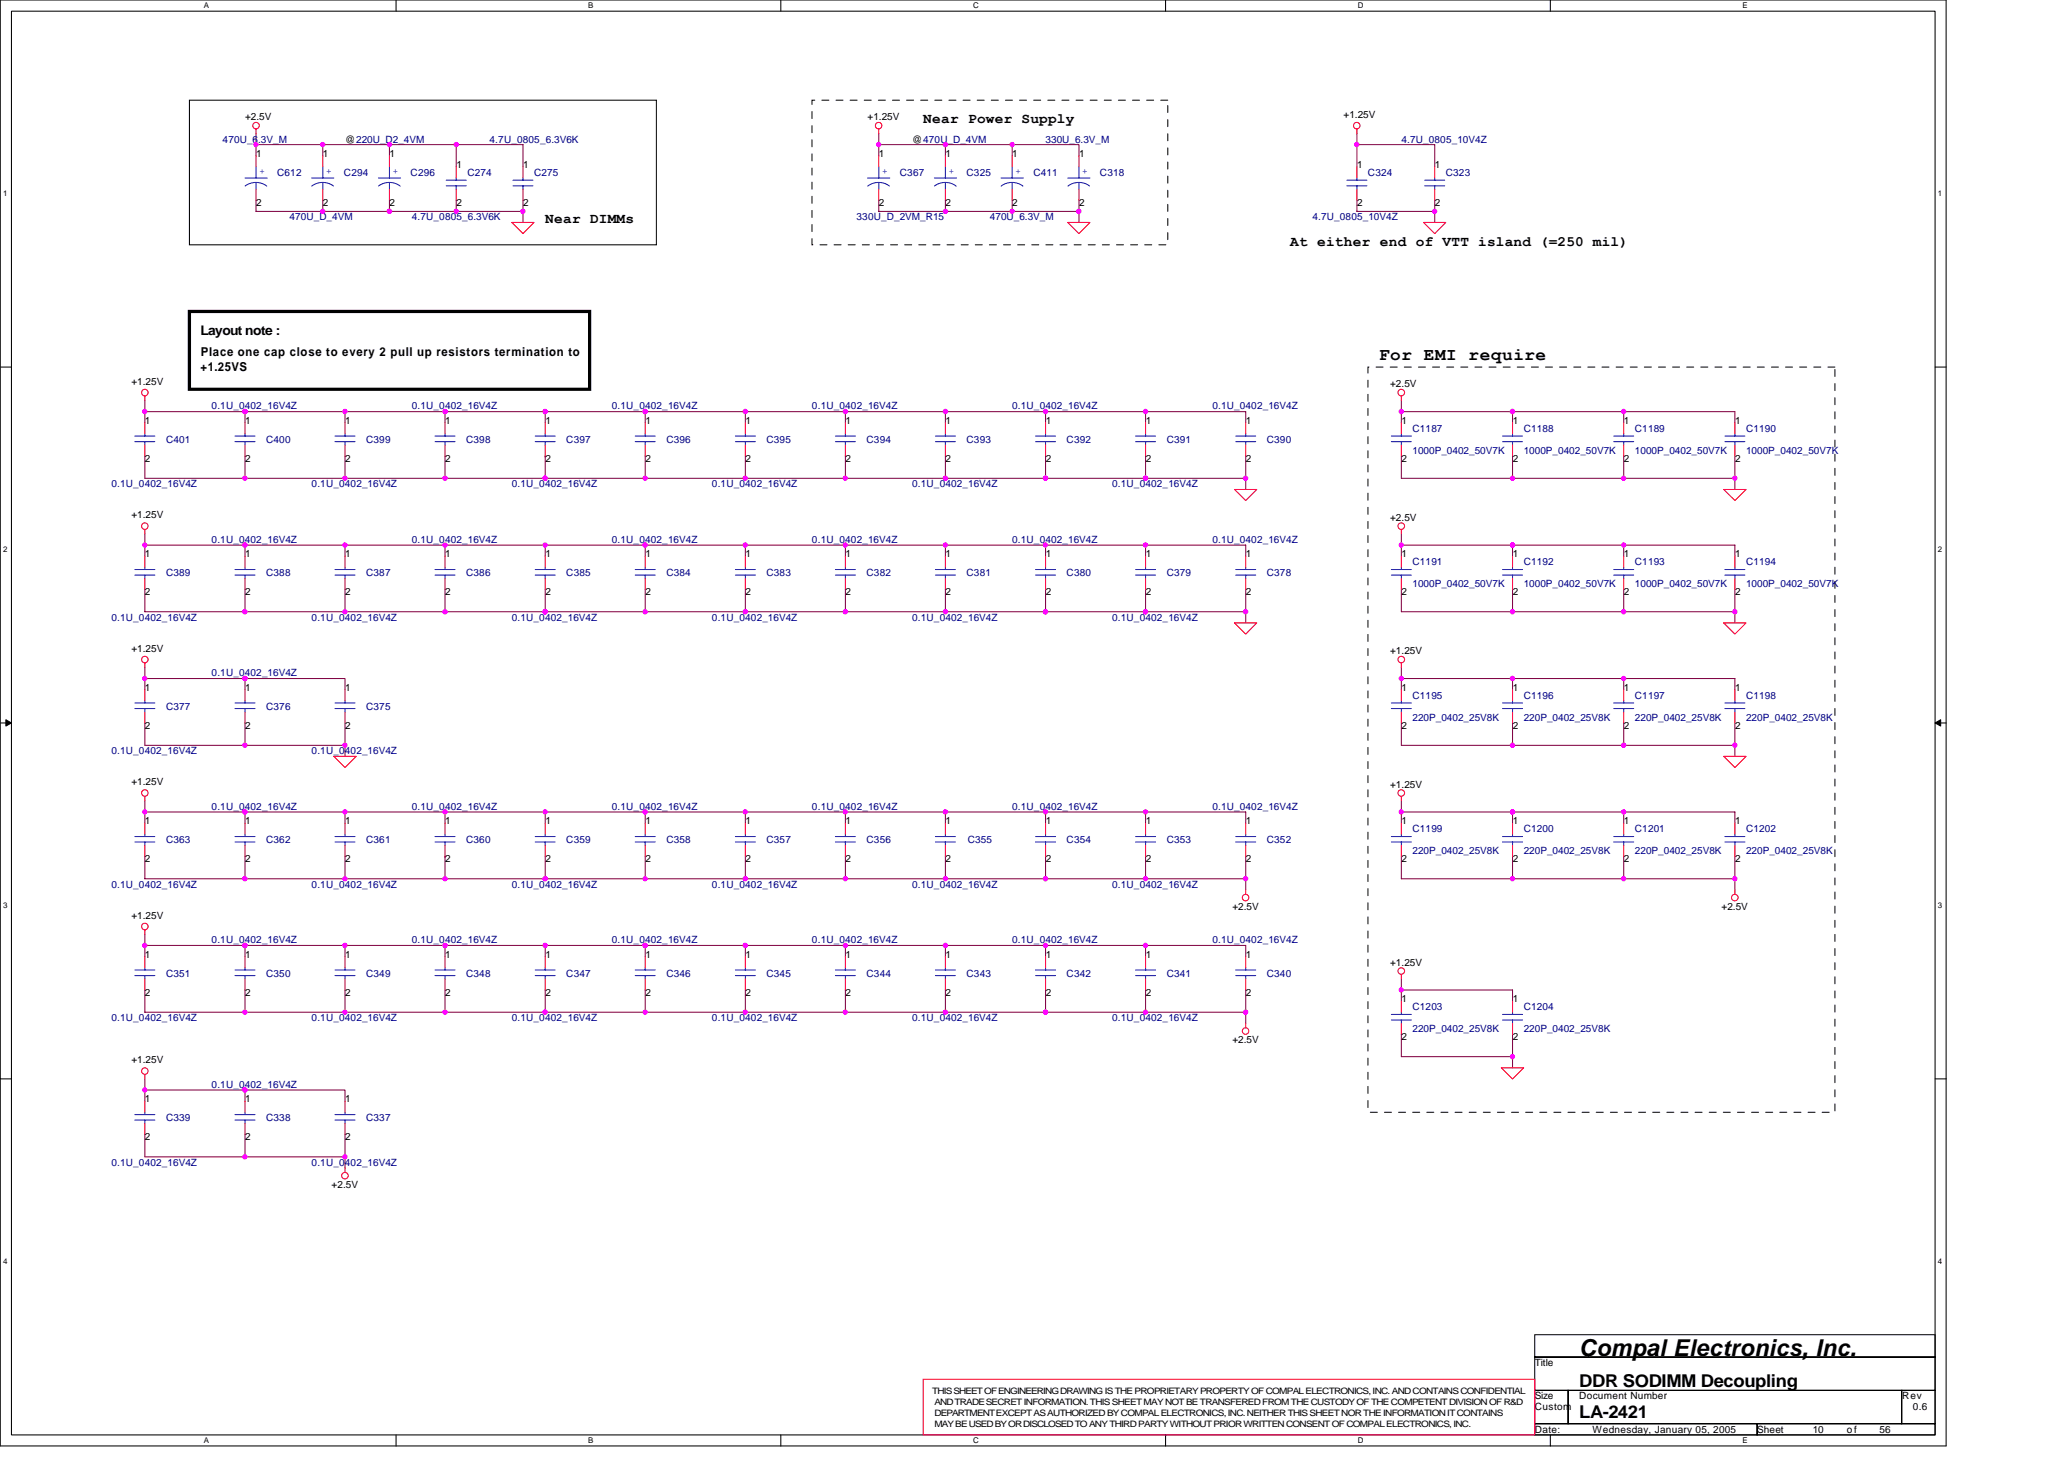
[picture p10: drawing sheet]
<svg xmlns="http://www.w3.org/2000/svg" width="297mm" height="210mm" viewBox="0 0 297 210" stroke-linecap="round" stroke-linejoin="round" font-family="sans-serif">
<path d="M0 0h280.1v208h-280.1zM1.6 1.6h276.9v204.8h-276.9z" fill="none" stroke="#000" stroke-width=".15"/>
<g fill="#fff">
<path d="M29.3 .2h.8v1.2h-.8z"/>
<path d="M29.3 206.6h.8v1.3h-.8z"/>
</g>
<path d="M57 0v1.6M57 206.4v1.6" fill="none" stroke="#000" stroke-width=".15"/>
<g fill="#fff">
<path d="M84.7 .2h.7v1.2h-.7z"/>
<path d="M84.7 206.6h.7v1.3h-.7z"/>
</g>
<path d="M112.4 0v1.6M112.4 206.4v1.6" fill="none" stroke="#000" stroke-width=".15"/>
<g fill="#fff">
<path d="M140 .2h.8v1.2h-.8z"/>
<path d="M140 206.6h.8v1.3h-.8z"/>
</g>
<path d="M167.7 0v1.6M167.7 206.4v1.6" fill="none" stroke="#000" stroke-width=".15"/>
<g fill="#fff">
<path d="M195.4 .2h.8v1.2h-.8z"/>
<path d="M195.4 206.6h.8v1.3h-.8z"/>
</g>
<path d="M223.1 0v1.6M223.1 206.4v1.6" fill="none" stroke="#000" stroke-width=".15"/>
<g fill="#fff">
<path d="M250.8 .2h.7v1.2h-.7z"/>
<path d="M250.8 206.6h.7v1.3h-.7z"/>
<path d="M.4 27.2h.7v1.3h-.7z"/>
<path d="M278.9 27.2h.6v1.3h-.6z"/>
<path d="M.4 78.4h.7v1.3h-.7z"/>
<path d="M278.9 78.4h.6v1.3h-.6z"/>
</g>
<path d="M0 52.8h1.6M278.5 52.8h1.6" fill="none" stroke="#000" stroke-width=".15"/>
<g fill="#fff">
<path d="M.4 129.6h.7v1.3h-.7z"/>
<path d="M278.9 129.6h.6v1.3h-.6z"/>
</g>
<path d="M0 104h1.6M278.5 104h1.6" fill="none" stroke="#000" stroke-width=".15"/>
<path d="M.8 103.5l.8 .5-.8 .5zM278.5 104l.8-.5v1z" fill="#000" stroke="#000" stroke-width=".14"/>
<g fill="#fff">
<path d="M.4 180.8h.7v1.3h-.7z"/>
<path d="M278.9 180.8h.6v1.3h-.6z"/>
</g>
<path d="M27.3 14.4h67.2v20.8h-67.2zM0 155.2h1.6M278.5 155.2h1.6M220.9 192h57.6v3.2h-57.6zM220.9 195.2h57.6v4.8h-57.6zM220.9 200h4.8v4.8h-4.8zM220.9 204.8h32v1.6h-32zM225.7 200h48v4.8h-48zM252.9 204.8h25.6v1.6h-25.6zM273.7 200h4.8v4.8h-4.8z" fill="none" stroke="#000" stroke-width=".15"/>
<g fill="none" stroke="#800040" stroke-width=".15">
<path d="M36.8 19.2v1.6h9.7M126.5 19.2v3.2M195.3 19.2v4.8M36.8 28.8v1.6h38.5M36.8 20.8v1.6M46.5 20.8h28.8v3.2M46.5 20.8v1.6M46.5 28.8v1.6M56 20.8v1.6M56 28.8v1.6M65.7 20.8v3.2M65.7 28.8v1.6"/>
<path d="M75.3 28.8v3.2M126.5 20.8h19.2M126.5 28.8v1.6h28.8M136.1 20.8v1.6M136.1 28.8v1.6M145.7 20.8h9.6v1.6M145.7 20.8v1.6M145.7 28.8v1.6M155.3 28.8v3.2M195.3 28.8v1.6h11.2M195.3 20.8h11.2v3.2M206.5 28.8v3.2"/>
<path d="M20.8 59.2h115.3M20.8 57.6v3.2M35.3 59.2v1.6M49.7 59.2v1.6M64 59.2v1.6M78.5 59.2v1.6M92.9 59.2v1.6M107.3 59.2v1.6M121.7 59.2v1.6M136.1 59.2h14.4v1.6M136.1 59.2v1.6M150.5 59.2h28.8v1.6"/>
<path d="M164.9 59.2v1.6M201.7 59.2h48v1.6M201.7 57.6v3.2M217.7 59.2v1.6M233.7 59.2v1.6M20.8 65.6v3.2h158.5M20.8 76.8v3.2M20.8 78.4h158.5v1.6M35.3 65.6v3.2M35.3 78.4v1.6M49.7 65.6v3.2M49.7 78.4v1.6"/>
<path d="M64 65.6v3.2M64 78.4v1.6M78.5 65.6h.1M78.5 65.6v3.2M78.5 78.4v1.6M92.9 65.6v3.2M92.9 78.4v1.6M107.3 65.6v3.2M107.3 78.4v1.6M121.7 65.6v3.2M121.7 78.4v1.6M136.1 65.6v3.2"/>
<path d="M136.1 78.4v1.6M150.5 65.6v3.2M150.5 78.4v1.6M164.9 65.6v3.2M164.9 78.4v1.6M179.3 65.6v4.8M201.7 78.4h48v1.6M201.7 65.6v3.2h48M201.7 76.8v3.2M217.7 65.6v3.2M217.7 78.4v1.6M233.7 68.8h.1"/>
<path d="M233.7 65.6v3.2M233.7 78.4v1.6M249.7 65.6v4.8M20.8 84.8v3.2h43.2M20.8 96v3.2M20.8 97.6h14.5M35.3 97.6h14.4v1.6M35.3 84.8v3.2M35.3 97.6v1.6M49.7 84.8v3.2M64 84.8v3.2h14.5M78.5 84.8v3.2"/>
<path d="M78.5 88h100.8M92.9 84.8v3.2M107.3 84.8v3.2M121.7 84.8v3.2M136.1 84.8v3.2M150.5 84.8v3.2M164.9 84.8v3.2M179.3 84.8v4.8M201.7 97.6h48v1.6M201.7 84.8v3.2h48M201.7 96v3.2M217.7 84.8v3.2"/>
<path d="M217.7 97.6v1.6M233.7 84.8v3.2M233.7 97.6v1.6M249.7 84.8v4.8M20.8 104v3.2h28.9M20.8 115.2v3.2M20.8 116.8h158.5v1.6M35.3 104v3.2M35.3 116.8v1.6M49.7 104v4.8M49.7 116.8v1.6M64 116.8v1.6"/>
<path d="M78.5 116.8v1.6M92.9 116.8v1.6M107.3 116.8v1.6M121.7 116.8v1.6M136.1 116.8v1.6M150.5 116.8v1.6M164.9 116.8v1.6M201.7 116.8h48v1.6M201.7 104v3.2h48M201.7 115.2v3.2M217.7 104v3.2M217.7 116.8v1.6"/>
<path d="M233.7 104v3.2M233.7 116.8v1.6M249.7 104v4.8M20.8 123.2v3.2h158.5M20.8 134.4v3.2M20.8 136h72.1M35.3 123.2v3.2M35.3 136v1.6M49.7 123.2v3.2M49.7 136v1.6M64 123.2h.1M64 123.2v3.2"/>
<path d="M64 136v1.6M78.5 123.2v3.2M78.5 136v1.6M92.9 136h14.4v1.6M92.9 123.2v3.2M92.9 136v1.6M107.3 123.2v3.2M107.3 136h28.8M121.7 123.2v3.2M121.7 136v1.6M136.1 136h14.4v1.6M136.1 123.2v3.2"/>
<path d="M136.1 136v1.6M150.5 123.2v3.2M150.5 136h28.8v1.6M164.9 123.2v3.2M164.9 136v1.6M179.3 123.2v4.8M201.7 123.2v3.2h48M217.7 123.2v3.2M233.7 123.2v3.2M249.7 123.2v4.8M20.8 142.4v3.2h144.1M20.8 155.2v3.2"/>
<path d="M20.8 156.8h14.5M35.3 156.8h14.4v1.6M35.3 142.4v3.2M35.3 156.8v1.6M49.7 142.4v3.2M64 142.4v3.2M78.5 142.4v3.2M92.9 142.4v3.2M107.3 142.4v3.2M121.7 142.4v3.2M136.1 142.4v3.2M150.5 142.4v3.2"/>
<path d="M164.9 142.4v3.2h14.4M179.3 142.4v4.8M201.7 140.8v3.2M201.7 148.8v3.2h16M201.7 142.4h16v1.6M217.7 148.8v4.8M20.8 163.2v3.2h28.9M35.3 163.2v3.2M49.7 163.2v4.8"/>
</g>
<g fill="none" stroke="#f00" stroke-width=".15">
<path d="M36.8 18.6v.6M126.5 18.6v.6M195.3 18.6v.6M36.8 22.4v1.6M36.8 27.2v1.6M46.5 22.4v1.6M46.5 27.2v1.6M56 22.4v1.6M56 27.2v1.6M65.7 24v1.6M65.7 27.2v1.6M73.7 32h3.2l-1.6 1.6z"/>
<path d="M75.3 24v1.6M75.3 27.2v1.6M126.5 22.4v1.6M126.5 27.2v1.6M136.1 22.4v1.6M136.1 27.2v1.6M145.7 22.4v1.6M145.7 27.2v1.6M153.7 32h3.2l-1.6 1.6zM155.3 22.4v1.6M155.3 27.2v1.6M195.3 24v1.6"/>
<path d="M195.3 27.2v1.6M204.9 32h3.2l-1.6 1.6zM206.5 24v1.6M206.5 27.2v1.6M20.8 57v.6M201.7 57v.6M20.8 60.8v1.6M20.8 64v1.6M20.8 76.2v.6M35.3 60.8v1.6M35.3 64v1.6M49.7 60.8v1.6"/>
<path d="M49.7 64v1.6M64 60.8v1.6M64 64v1.6M78.5 60.8v1.6M78.5 64v1.6M92.9 60.8v1.6M92.9 64v1.6M107.3 60.8v1.6M107.3 64v1.6M121.7 60.8v1.6M121.7 64v1.6M136.1 60.8v1.6"/>
<path d="M136.1 64v1.6M150.5 60.8v1.6M150.5 64v1.6M164.9 60.8v1.6M164.9 64v1.6M177.7 70.4h3.2l-1.6 1.6zM179.3 60.8v1.6M179.3 64v1.6M201.7 60.8v1.6M201.7 64v1.6M201.7 76.2v.6M217.7 60.8v1.6"/>
<path d="M217.7 64v1.6M233.7 60.8v1.6M233.7 64v1.6M248.1 70.4h3.2l-1.6 1.6zM249.7 60.8v1.6M249.7 64v1.6M20.8 80v1.6M20.8 83.2v1.6M20.8 95.4v.6M20.8 99.2v1.6M35.3 80v1.6M35.3 83.2v1.6"/>
<path d="M35.3 99.2v1.6M49.7 80v1.6M49.7 83.2v1.6M49.7 99.2v1.6M64 80v1.6M64 83.2v1.6M78.5 80v1.6M78.5 83.2v1.6M92.9 80v1.6M92.9 83.2v1.6M107.3 80v1.6M107.3 83.2v1.6"/>
<path d="M121.7 80v1.6M121.7 83.2v1.6M136.1 80v1.6M136.1 83.2v1.6M150.5 80v1.6M150.5 83.2v1.6M164.9 80v1.6M164.9 83.2v1.6M177.7 89.6h3.2l-1.6 1.6zM179.3 80v1.6M179.3 83.2v1.6M201.7 80v1.6"/>
<path d="M201.7 83.2v1.6M201.7 95.4v.6M201.7 99.2v1.6M217.7 80v1.6M217.7 83.2v1.6M217.7 99.2v1.6M233.7 80v1.6M233.7 83.2v1.6M233.7 99.2v1.6M248.1 89.6h3.2l-1.6 1.6zM249.7 80v1.6M249.7 83.2v1.6"/>
<path d="M249.7 99.2v1.6M20.8 102.4v1.6M20.8 114.6v.6M20.8 118.4v1.6M35.3 102.4v1.6M35.3 118.4v1.6M48 108.8h3.3l-1.6 1.6zM49.7 102.4v1.6M49.7 118.4v1.6M64 118.4v1.6M78.5 118.4v1.6M92.9 118.4v1.6"/>
<path d="M107.3 118.4v1.6M121.7 118.4v1.6M136.1 118.4v1.6M150.5 118.4v1.6M164.9 118.4v1.6M179.3 118.4v1.6M201.7 102.4v1.6M201.7 114.6v.6M201.7 118.4v1.6M217.7 102.4v1.6M217.7 118.4v1.6M233.7 102.4v1.6"/>
<path d="M233.7 118.4v1.6M248.1 108.8h3.2l-1.6 1.6zM249.7 102.4v1.6M249.7 118.4v1.6M20.8 121.6v1.6M20.8 133.8v.6M20.8 137.6v1.6M35.3 121.6v1.6M35.3 137.6v1.6M49.7 121.6v1.6M49.7 137.6v1.6M64 121.6v1.6"/>
<path d="M64 137.6v1.6M78.5 121.6v1.6M78.5 137.6v1.6M92.9 121.6v1.6M92.9 137.6v1.6M107.3 121.6v1.6M107.3 137.6v1.6M121.7 121.6v1.6M121.7 137.6v1.6M136.1 121.6v1.6M136.1 137.6v1.6M150.5 121.6v1.6"/>
<path d="M150.5 137.6v1.6M164.9 121.6v1.6M164.9 137.6v1.6M179.3 121.6v1.6M179.3 128v.7M179.3 137.6v1.6M201.7 121.6v1.6M217.7 121.6v1.6M233.7 121.6v1.6M249.7 121.6v1.6M249.7 128v.7M20.8 140.8v1.6"/>
<path d="M20.8 154.6v.6M20.8 158.4v1.6M35.3 140.8v1.6M35.3 158.4v1.6M49.7 140.8v1.6M49.7 158.4v1.6M64 140.8v1.6M78.5 140.8v1.6M92.9 140.8v1.6M107.3 140.8v1.6M121.7 140.8v1.6M136.1 140.8v1.6"/>
<path d="M150.5 140.8v1.6M164.9 140.8v1.6M179.3 140.8v1.6M179.3 147.2v.7M201.7 140.2v.6M201.7 144v1.6M201.7 147.2v1.6M216.1 153.6h3.2l-1.6 1.6zM217.7 144v1.6M217.7 147.2v1.6M20.8 161.6v1.6M35.3 161.6v1.6"/>
<path d="M49.7 161.6v1.6M49.7 168v.7M132.9 198.4h88v8h-88z"/>
<circle cx="36.8" cy="18.1" r=".47"/>
<circle cx="126.4" cy="18.1" r=".47"/>
<circle cx="195.3" cy="18.1" r=".47"/>
<circle cx="20.8" cy="56.5" r=".47"/>
<circle cx="201.7" cy="56.5" r=".48"/>
<circle cx="20.8" cy="75.7" r=".47"/>
<circle cx="201.7" cy="75.7" r=".47"/>
<circle cx="20.8" cy="94.9" r=".47"/>
<circle cx="201.7" cy="94.9" r=".47"/>
<circle cx="20.8" cy="114.1" r=".47"/>
<circle cx="201.7" cy="114.1" r=".47"/>
<circle cx="20.8" cy="133.3" r=".47"/>
<circle cx="179.3" cy="129.1" r=".47"/>
<circle cx="201.7" cy="139.7" r=".47"/>
<circle cx="249.7" cy="129.1" r=".47"/>
<circle cx="20.8" cy="154.1" r=".47"/>
<circle cx="179.3" cy="148.3" r=".47"/>
<circle cx="49.6" cy="169.1" r=".47"/>
</g>
<path d="M27.3 44.8h57.6v11.2h-57.6z" fill="none" stroke="#000" stroke-width=".47"/>
<path d="M116.9 14.4h51.2v20.8h-51.2zM196.9 52.8h67.2v107.2h-67.2z" fill="none" stroke="#000" stroke-width=".14" stroke-dasharray="1 1 1 1 1 1 1 1"/>
<g fill="none" stroke="#00f" stroke-width=".15">
<path d="M35.3 25.6h3.2M35.3 26.8a2.59 2.59 0 0 1 3.1 0M36.8 24v1.6M36.8 26.2v1M44.8 25.6h3.2M46.5 24v1.6M46.5 26.2v1M48 26.8a2.59 2.59 0 0 0-3.1 0M54.5 25.6h3.2M54.5 26.8a2.59 2.59 0 0 1 3.1 0M56 24v1.6M56 26.2v1"/>
<path d="M64.2 26.7h2.9M64.2 25.9h2.9M65.7 25.6v.3M65.7 26.7v.5M73.8 26.7h2.9M73.8 25.9h2.9M75.3 25.6v.3M75.3 26.7v.5M124.9 25.6h3.2M126.5 24v1.6M126.5 26.2v1M128 26.8a2.59 2.59 0 0 0-3.1 0"/>
<path d="M134.5 25.6h3.2M134.5 26.8a2.59 2.59 0 0 1 3.1 0M136.1 24v1.6M136.1 26.2v1M144.1 25.6h3.2M144.1 26.8a2.58 2.58 0 0 1 3.1 0M145.7 24v1.6M145.7 26.2v1M153.7 25.6h3.2M155.3 24v1.6M155.3 26.2v1M156.8 26.8a2.59 2.59 0 0 0-3.1 0"/>
<path d="M193.8 26.7h2.9M193.8 25.9h2.9M195.3 25.6v.3M195.3 26.7v.5M205 26.7h2.9M205 25.9h2.9M206.5 25.6v.3M206.5 26.7v.5M19.4 63.5h2.9M19.4 62.7h2.9M20.8 62.4v.3M20.8 63.5v.5"/>
<path d="M33.8 63.5h2.9M33.8 62.7h2.9M35.3 62.4v.3M35.3 63.5v.5M48.2 63.5h2.9M48.2 62.7h2.9M49.7 62.4v.3M49.7 63.5v.5M62.6 63.5h2.9M62.6 62.7h2.9M64 62.4v.3M64 63.5v.5"/>
<path d="M77 63.5h2.9M77 62.7h2.9M78.5 62.4v.3M78.5 63.5v.5M91.4 63.5h2.9M91.4 62.7h2.9M92.9 62.4v.3M92.9 63.5v.5M105.8 63.5h2.9M105.8 62.7h2.9M107.3 62.4v.3M107.3 63.5v.5"/>
<path d="M120.2 63.5h2.9M120.2 62.7h2.9M121.7 62.4v.3M121.7 63.5v.5M134.6 63.5h2.9M134.6 62.7h2.9M136.1 62.4v.3M136.1 63.5v.5M149 63.5h2.9M149 62.7h2.9M150.5 62.4v.3M150.5 63.5v.5"/>
<path d="M163.4 63.5h2.9M163.4 62.7h2.9M164.9 62.4v.3M164.9 63.5v.5M177.8 63.5h2.9M177.8 62.7h2.9M179.3 62.4v.3M179.3 63.5v.5M200.2 63.5h2.9M200.2 62.7h2.9M201.7 62.4v.3M201.7 63.5v.5"/>
<path d="M216.2 63.5h2.9M216.2 62.7h2.9M217.7 62.4v.3M217.7 63.5v.5M232.2 63.5h2.9M232.2 62.7h2.9M233.7 62.4v.3M233.7 63.5v.5M248.2 63.5h2.9M248.2 62.7h2.9M249.7 62.4v.3M249.7 63.5v.5"/>
<path d="M19.4 82.7h2.9M19.4 81.9h2.9M20.8 81.6v.3M20.8 82.7v.5M33.8 82.7h2.9M33.8 81.9h2.9M35.3 81.6v.3M35.3 82.7v.5M48.2 82.7h2.9M48.2 81.9h2.9M49.7 81.6v.3M49.7 82.7v.5"/>
<path d="M62.6 82.7h2.9M62.6 81.9h2.9M64 81.6v.3M64 82.7v.5M77 82.7h2.9M77 81.9h2.9M78.5 81.6v.3M78.5 82.7v.5M91.4 82.7h2.9M91.4 81.9h2.9M92.9 81.6v.3M92.9 82.7v.5"/>
<path d="M105.8 82.7h2.9M105.8 81.9h2.9M107.3 81.6v.3M107.3 82.7v.5M120.2 82.7h2.9M120.2 81.9h2.9M121.7 81.6v.3M121.7 82.7v.5M134.6 82.7h2.9M134.6 81.9h2.9M136.1 81.6v.3M136.1 82.7v.5"/>
<path d="M149 82.7h2.9M149 81.9h2.9M150.5 81.6v.3M150.5 82.7v.5M163.4 82.7h2.9M163.4 81.9h2.9M164.9 81.6v.3M164.9 82.7v.5M177.8 82.7h2.9M177.8 81.9h2.9M179.3 81.6v.3M179.3 82.7v.5"/>
<path d="M200.2 82.7h2.9M200.2 81.9h2.9M201.7 81.6v.3M201.7 82.7v.5M216.2 82.7h2.9M216.2 81.9h2.9M217.7 81.6v.3M217.7 82.7v.5M232.2 82.7h2.9M232.2 81.9h2.9M233.7 81.6v.3M233.7 82.7v.5"/>
<path d="M248.2 82.7h2.9M248.2 81.9h2.9M249.7 81.6v.3M249.7 82.7v.5M19.4 101.9h2.9M19.4 101.1h2.9M20.8 100.8v.3M20.8 101.9v.5M33.8 101.9h2.9M33.8 101.1h2.9M35.3 100.8v.3M35.3 101.9v.5"/>
<path d="M48.2 101.9h2.9M48.2 101.1h2.9M49.7 100.8v.3M49.7 101.9v.5M200.2 101.9h2.9M200.2 101.1h2.9M201.7 100.8v.3M201.7 101.9v.5M216.2 101.9h2.9M216.2 101.1h2.9M217.7 100.8v.3M217.7 101.9v.5"/>
<path d="M232.2 101.9h2.9M232.2 101.1h2.9M233.7 100.8v.3M233.7 101.9v.5M248.2 101.9h2.9M248.2 101.1h2.9M249.7 100.8v.3M249.7 101.9v.5M19.4 121.1h2.9M19.4 120.4h2.9M19.4 139.6h2.9M20.8 120v.4"/>
<path d="M20.8 121.1v.5M20.8 139.2v.4M33.8 121.1h2.9M33.8 120.4h2.9M33.8 139.6h2.9M35.3 120v.4M35.3 121.1v.5M35.3 139.2v.4M48.2 121.1h2.9M48.2 120.4h2.9M48.2 139.6h2.9M49.7 120v.4"/>
<path d="M49.7 121.1v.5M49.7 139.2v.4M62.6 121.1h2.9M62.6 120.4h2.9M62.6 139.6h2.9M64 120v.4M64 121.1v.5M64 139.2v.4M77 121.1h2.9M77 120.4h2.9M77 139.6h2.9M78.5 120v.4"/>
<path d="M78.5 121.1v.5M78.5 139.2v.4M91.4 121.1h2.9M91.4 120.4h2.9M91.4 139.6h2.9M92.9 120v.4M92.9 121.1v.5M92.9 139.2v.4M105.8 121.1h2.9M105.8 120.4h2.9M105.8 139.6h2.9M107.3 120v.4"/>
<path d="M107.3 121.1v.5M107.3 139.2v.4M120.2 121.1h2.9M120.2 120.4h2.9M120.2 139.6h2.9M121.7 120v.4M121.7 121.1v.5M121.7 139.2v.4M134.6 121.1h2.9M134.6 120.4h2.9M134.6 139.6h2.9M136.1 120v.4"/>
<path d="M136.1 121.1v.5M136.1 139.2v.4M149 121.1h2.9M149 120.4h2.9M149 139.6h2.9M150.5 120v.4M150.5 121.1v.5M150.5 139.2v.4M163.4 121.1h2.9M163.4 120.4h2.9M163.4 139.6h2.9M164.9 120v.4"/>
<path d="M164.9 121.1v.5M164.9 139.2v.4M177.8 121.1h2.9M177.8 120.4h2.9M177.8 139.6h2.9M179.3 120v.4M179.3 121.1v.5M179.3 139.2v.4M200.2 121.1h2.9M200.2 120.4h2.9M201.7 120v.4M201.7 121.1v.5"/>
<path d="M216.2 121.1h2.9M216.2 120.4h2.9M217.7 120v.4M217.7 121.1v.5M232.2 121.1h2.9M232.2 120.4h2.9M233.7 120v.4M233.7 121.1v.5M248.2 121.1h2.9M248.2 120.4h2.9M249.7 120v.4M249.7 121.1v.5"/>
<path d="M19.4 140.4h2.9M20.8 140.4v.4M33.8 140.4h2.9M35.3 140.4v.4M48.2 140.4h2.9M49.7 140.4v.4M62.6 140.4h2.9M64 140.4v.4M77 140.4h2.9M78.5 140.4v.4M91.4 140.4h2.9M92.9 140.4v.4"/>
<path d="M105.8 140.4h2.9M107.3 140.4v.4M120.2 140.4h2.9M121.7 140.4v.4M134.6 140.4h2.9M136.1 140.4v.4M149 140.4h2.9M150.5 140.4v.4M163.4 140.4h2.9M164.9 140.4v.4M177.8 140.4h2.9M179.3 140.4v.4"/>
<path d="M200.2 146.7h2.9M200.2 145.9h2.9M201.7 145.6v.3M201.7 146.7v.5M216.2 146.7h2.9M216.2 145.9h2.9M217.7 145.6v.3M217.7 146.7v.5M19.4 161.1h2.9M19.4 160.4h2.9M20.8 160v.4M20.8 161.1v.5"/>
<path d="M33.8 161.1h2.9M33.8 160.4h2.9M35.3 160v.4M35.3 161.1v.5M48.2 161.1h2.9M48.2 160.4h2.9M49.7 160v.4M49.7 161.1v.5"/>
</g>
<g fill="#f0f" stroke="#f0f" stroke-width=".15">
<circle cx="35.2" cy="59.2" r=".32"/>
<circle cx="150.5" cy="59.2" r=".32"/>
<circle cx="136.1" cy="59.2" r=".32"/>
<circle cx="92.8" cy="59.2" r=".32"/>
<circle cx="107.3" cy="78.4" r=".31"/>
<circle cx="150.5" cy="126.4" r=".31"/>
<circle cx="136.1" cy="126.4" r=".31"/>
<circle cx="92.8" cy="116.8" r=".31"/>
<circle cx="78.4" cy="116.8" r=".31"/>
<circle cx="35.2" cy="116.8" r=".31"/>
<circle cx="20.8" cy="116.8" r=".31"/>
<circle cx="136.1" cy="116.8" r=".31"/>
<circle cx="64.1" cy="116.8" r=".31"/>
<circle cx="107.3" cy="116.8" r=".31"/>
<circle cx="92.8" cy="145.6" r=".31"/>
<circle cx="92.8" cy="136" r=".32"/>
<circle cx="78.4" cy="136" r=".32"/>
<circle cx="35.2" cy="136" r=".32"/>
<circle cx="107.2" cy="136" r=".32"/>
<circle cx="64" cy="136" r=".32"/>
<circle cx="136.1" cy="136" r=".32"/>
<circle cx="150.5" cy="145.6" r=".31"/>
<circle cx="136.1" cy="145.6" r=".31"/>
<circle cx="20.8" cy="136" r=".32"/>
<circle cx="35.2" cy="156.8" r=".31"/>
<circle cx="20.8" cy="156.8" r=".31"/>
<circle cx="35.2" cy="126.4" r=".31"/>
<circle cx="121.6" cy="145.6" r=".31"/>
<circle cx="150.5" cy="68.8" r=".31"/>
<circle cx="136.1" cy="68.8" r=".31"/>
<circle cx="78.4" cy="126.4" r=".31"/>
<circle cx="20.8" cy="59.2" r=".32"/>
<circle cx="78.4" cy="59.2" r=".32"/>
<circle cx="64.1" cy="126.4" r=".31"/>
<circle cx="35.2" cy="97.6" r=".31"/>
<circle cx="92.8" cy="78.4" r=".31"/>
<circle cx="78.4" cy="145.6" r=".31"/>
<circle cx="107.2" cy="59.2" r=".32"/>
<circle cx="35.2" cy="78.4" r=".31"/>
<circle cx="20.8" cy="97.6" r=".31"/>
<circle cx="121.6" cy="126.4" r=".31"/>
<circle cx="35.2" cy="145.6" r=".31"/>
<circle cx="64.1" cy="145.6" r=".31"/>
<circle cx="49.6" cy="126.4" r=".31"/>
<circle cx="92.8" cy="126.4" r=".31"/>
<circle cx="20.8" cy="78.4" r=".31"/>
<circle cx="64" cy="59.2" r=".32"/>
<circle cx="107.3" cy="145.6" r=".31"/>
<circle cx="49.6" cy="166.4" r=".31"/>
<circle cx="35.2" cy="166.4" r=".31"/>
<circle cx="107.3" cy="126.4" r=".31"/>
<circle cx="49.6" cy="145.6" r=".31"/>
<circle cx="78.4" cy="78.4" r=".31"/>
<circle cx="150.5" cy="78.4" r=".31"/>
<circle cx="136.1" cy="78.4" r=".31"/>
<circle cx="64.1" cy="78.4" r=".31"/>
<circle cx="92.8" cy="68.8" r=".31"/>
<circle cx="107.2" cy="88" r=".32"/>
<circle cx="49.6" cy="68.8" r=".31"/>
<circle cx="49.6" cy="136" r=".32"/>
<circle cx="121.6" cy="116.8" r=".31"/>
<circle cx="49.6" cy="59.2" r=".32"/>
<circle cx="49.6" cy="78.4" r=".31"/>
<circle cx="121.6" cy="59.2" r=".32"/>
<circle cx="49.6" cy="116.8" r=".31"/>
<circle cx="121.6" cy="136" r=".32"/>
<circle cx="121.6" cy="78.4" r=".31"/>
<circle cx="164.8" cy="59.2" r=".32"/>
<circle cx="164.9" cy="78.4" r=".31"/>
<circle cx="179.3" cy="88" r=".32"/>
<circle cx="164.8" cy="88" r=".32"/>
<circle cx="78.4" cy="68.8" r=".31"/>
<circle cx="64.1" cy="68.8" r=".31"/>
<circle cx="35.2" cy="107.2" r=".32"/>
<circle cx="35.2" cy="68.8" r=".31"/>
<circle cx="107.3" cy="68.8" r=".31"/>
<circle cx="49.6" cy="107.2" r=".32"/>
<circle cx="92.8" cy="88" r=".32"/>
<circle cx="78.4" cy="88" r=".32"/>
<circle cx="179.3" cy="68.8" r=".31"/>
<circle cx="164.9" cy="68.8" r=".31"/>
<circle cx="35.2" cy="88" r=".32"/>
<circle cx="49.6" cy="88" r=".32"/>
<circle cx="64" cy="88" r=".32"/>
<circle cx="121.6" cy="68.8" r=".31"/>
<circle cx="121.6" cy="88" r=".32"/>
<circle cx="150.5" cy="88" r=".32"/>
<circle cx="136.1" cy="88" r=".32"/>
<circle cx="150.5" cy="116.8" r=".31"/>
<circle cx="179.3" cy="126.4" r=".31"/>
<circle cx="164.9" cy="126.4" r=".31"/>
<circle cx="164.9" cy="116.8" r=".31"/>
<circle cx="150.5" cy="136" r=".32"/>
<circle cx="179.3" cy="145.6" r=".31"/>
<circle cx="164.9" cy="145.6" r=".31"/>
<circle cx="164.8" cy="136" r=".32"/>
<circle cx="206.5" cy="30.4" r=".31"/>
<circle cx="195.3" cy="20.8" r=".31"/>
<circle cx="46.4" cy="20.8" r=".31"/>
<circle cx="56" cy="20.8" r=".31"/>
<circle cx="65.6" cy="30.4" r=".31"/>
<circle cx="75.2" cy="30.4" r=".31"/>
<circle cx="56" cy="30.4" r=".31"/>
<circle cx="46.4" cy="30.4" r=".31"/>
<circle cx="65.6" cy="20.8" r=".31"/>
<circle cx="36.8" cy="20.8" r=".31"/>
<circle cx="155.3" cy="30.4" r=".31"/>
<circle cx="145.7" cy="30.4" r=".31"/>
<circle cx="145.7" cy="20.8" r=".31"/>
<circle cx="136.1" cy="20.8" r=".31"/>
<circle cx="126.5" cy="20.8" r=".31"/>
<circle cx="136.1" cy="30.4" r=".31"/>
<circle cx="217.7" cy="59.2" r=".32"/>
<circle cx="201.7" cy="59.2" r=".32"/>
<circle cx="249.7" cy="68.8" r=".31"/>
<circle cx="233.7" cy="68.8" r=".31"/>
<circle cx="233.7" cy="59.2" r=".32"/>
<circle cx="217.7" cy="68.8" r=".31"/>
<circle cx="217.7" cy="78.4" r=".31"/>
<circle cx="201.7" cy="78.4" r=".31"/>
<circle cx="249.7" cy="88" r=".32"/>
<circle cx="233.7" cy="88" r=".32"/>
<circle cx="217.7" cy="88" r=".32"/>
<circle cx="233.7" cy="78.4" r=".31"/>
<circle cx="217.7" cy="97.6" r=".31"/>
<circle cx="201.7" cy="97.6" r=".31"/>
<circle cx="249.7" cy="107.2" r=".32"/>
<circle cx="233.7" cy="107.2" r=".32"/>
<circle cx="233.7" cy="97.6" r=".31"/>
<circle cx="217.7" cy="107.2" r=".32"/>
<circle cx="217.7" cy="116.8" r=".31"/>
<circle cx="201.7" cy="116.8" r=".31"/>
<circle cx="249.7" cy="126.4" r=".31"/>
<circle cx="233.7" cy="126.4" r=".31"/>
<circle cx="217.7" cy="126.4" r=".31"/>
<circle cx="233.7" cy="116.8" r=".31"/>
<circle cx="201.7" cy="142.4" r=".31"/>
<circle cx="217.7" cy="152" r=".32"/>
</g>
<text font-size="3.3" x="227.3" y="195.1">Compal Electronics, Inc.</text>
<g font-size="2.5">
<text x="198.5" y="51.8">For EMI require</text>
<text x="227.3" y="199.5">DDR SODIMM Decoupling</text>
<text x="227.3" y="204">LA-2421</text>
</g>
<g font-size="2.1">
<text x="132.9" y="17.7">Near Power Supply</text>
<text x="78.5" y="32.2">Near DIMMs</text>
<text x="185.7" y="35.3">At either end of VTT island (=250 mil)</text>
</g>
<text font-size="1.9" x="28.8" y="48.2">Layout note :</text>
<g font-size="1.8">
<text x="28.9" y="53.3">+1.25VS</text>
<text x="28.9" y="51.2">Place one cap close to every 2 pull up resistors termination to</text>
</g>
<g font-size="1.4">
<text x="35.3" y="17.3">+2.5V</text>
<text x="124.9" y="17.3">+1.25V</text>
<text x="193.4" y="17">+1.25V</text>
<text x="36.9" y="22.6">1</text>
<text x="46.5" y="22.6">1</text>
<text x="49.7" y="20.5">@220U_D2_4VM</text>
<text x="56.1" y="22.6">1</text>
<text x="126.5" y="22.6">1</text>
<text x="131.3" y="20.5">@470U_D_4VM</text>
<text x="136.1" y="22.6">1</text>
<text x="145.7" y="22.6">1</text>
<text x="155.3" y="22.6">1</text>
<text x="36.9" y="29.6">2</text>
<text x="46.5" y="29.6">2</text>
<text x="56.1" y="29.6">2</text>
<text x="65.7" y="24.2">1</text>
<text x="65.7" y="29.6">2</text>
<text x="75.3" y="24.2">1</text>
<text x="75.3" y="29.6">2</text>
<text x="126.5" y="29.6">2</text>
<text x="136.1" y="29.6">2</text>
<text x="145.7" y="29.6">2</text>
<text x="155.3" y="29.6">2</text>
<text x="195.3" y="24.2">1</text>
<text x="195.3" y="29.6">2</text>
<text x="206.5" y="24.2">1</text>
<text x="206.5" y="29.6">2</text>
<text x="18.9" y="55.4">+1.25V</text>
<text x="200.1" y="55.7">+2.5V</text>
<text x="20.9" y="61">1</text>
<text x="35.3" y="61">1</text>
<text x="49.7" y="61">1</text>
<text x="64.1" y="61">1</text>
<text x="78.5" y="61">1</text>
<text x="92.9" y="61">1</text>
<text x="107.3" y="61">1</text>
<text x="121.7" y="61">1</text>
<text x="136.1" y="61">1</text>
<text x="150.5" y="61">1</text>
<text x="164.9" y="61">1</text>
<text x="179.3" y="61">1</text>
<text x="201.7" y="61">1</text>
<text x="217.7" y="61">1</text>
<text x="233.7" y="61">1</text>
<text x="249.7" y="61">1</text>
<text x="20.9" y="66.4">2</text>
<text x="35.3" y="66.4">2</text>
<text x="49.7" y="66.4">2</text>
<text x="64.1" y="66.4">2</text>
<text x="78.5" y="66.4">2</text>
<text x="92.9" y="66.4">2</text>
<text x="107.3" y="66.4">2</text>
<text x="121.7" y="66.4">2</text>
<text x="136.1" y="66.4">2</text>
<text x="150.5" y="66.4">2</text>
<text x="164.9" y="66.4">2</text>
<text x="179.3" y="66.4">2</text>
<text x="201.7" y="66.4">2</text>
<text x="217.7" y="66.4">2</text>
<text x="233.7" y="66.4">2</text>
<text x="249.7" y="66.4">2</text>
<text x="18.9" y="74.6">+1.25V</text>
<text x="200.1" y="74.9">+2.5V</text>
<text x="20.9" y="80.2">1</text>
<text x="35.3" y="80.2">1</text>
<text x="49.7" y="80.2">1</text>
<text x="64.1" y="80.2">1</text>
<text x="78.5" y="80.2">1</text>
<text x="92.9" y="80.2">1</text>
<text x="107.3" y="80.2">1</text>
<text x="121.7" y="80.2">1</text>
<text x="136.1" y="80.2">1</text>
<text x="150.5" y="80.2">1</text>
<text x="164.9" y="80.2">1</text>
<text x="179.3" y="80.2">1</text>
<text x="201.7" y="80.2">1</text>
<text x="217.7" y="80.2">1</text>
<text x="233.7" y="80.2">1</text>
<text x="249.7" y="80.2">1</text>
<text x="20.9" y="85.6">2</text>
<text x="35.3" y="85.6">2</text>
<text x="49.7" y="85.6">2</text>
<text x="64.1" y="85.6">2</text>
<text x="78.5" y="85.6">2</text>
<text x="92.9" y="85.6">2</text>
<text x="107.3" y="85.6">2</text>
<text x="121.7" y="85.6">2</text>
<text x="136.1" y="85.6">2</text>
<text x="150.5" y="85.6">2</text>
<text x="164.9" y="85.6">2</text>
<text x="179.3" y="85.6">2</text>
<text x="201.7" y="85.6">2</text>
<text x="217.7" y="85.6">2</text>
<text x="233.7" y="85.6">2</text>
<text x="249.7" y="85.6">2</text>
<text x="18.9" y="93.8">+1.25V</text>
<text x="200.1" y="94.1">+1.25V</text>
<text x="20.9" y="99.4">1</text>
<text x="35.3" y="99.4">1</text>
<text x="49.7" y="99.4">1</text>
<text x="201.7" y="99.4">1</text>
<text x="217.7" y="99.4">1</text>
<text x="233.7" y="99.4">1</text>
<text x="249.7" y="99.4">1</text>
<text x="20.9" y="104.8">2</text>
<text x="35.3" y="104.8">2</text>
<text x="49.7" y="104.8">2</text>
<text x="201.7" y="104.8">2</text>
<text x="217.7" y="104.8">2</text>
<text x="233.7" y="104.8">2</text>
<text x="249.7" y="104.8">2</text>
<text x="18.9" y="113">+1.25V</text>
<text x="200.1" y="113.3">+1.25V</text>
<text x="20.9" y="118.6">1</text>
<text x="35.3" y="118.6">1</text>
<text x="49.7" y="118.6">1</text>
<text x="64.1" y="118.6">1</text>
<text x="78.5" y="118.6">1</text>
<text x="92.9" y="118.6">1</text>
<text x="107.3" y="118.6">1</text>
<text x="121.7" y="118.6">1</text>
<text x="136.1" y="118.6">1</text>
<text x="150.5" y="118.6">1</text>
<text x="164.9" y="118.6">1</text>
<text x="179.3" y="118.6">1</text>
<text x="201.7" y="118.6">1</text>
<text x="217.7" y="118.6">1</text>
<text x="233.7" y="118.6">1</text>
<text x="249.7" y="118.6">1</text>
<text x="20.9" y="124">2</text>
<text x="35.3" y="124">2</text>
<text x="49.7" y="124">2</text>
<text x="64.1" y="124">2</text>
<text x="78.5" y="124">2</text>
<text x="92.9" y="124">2</text>
<text x="107.3" y="124">2</text>
<text x="121.7" y="124">2</text>
<text x="136.1" y="124">2</text>
<text x="150.5" y="124">2</text>
<text x="164.9" y="124">2</text>
<text x="179.3" y="124">2</text>
<text x="201.7" y="124">2</text>
<text x="217.7" y="124">2</text>
<text x="233.7" y="124">2</text>
<text x="249.7" y="124">2</text>
<text x="177.4" y="130.9">+2.5V</text>
<text x="247.8" y="130.9">+2.5V</text>
<text x="18.9" y="132.2">+1.25V</text>
<text x="20.9" y="137.8">1</text>
<text x="35.3" y="137.8">1</text>
<text x="49.7" y="137.8">1</text>
<text x="64.1" y="137.8">1</text>
<text x="78.5" y="137.8">1</text>
<text x="92.9" y="137.8">1</text>
<text x="107.3" y="137.8">1</text>
<text x="121.7" y="137.8">1</text>
<text x="136.1" y="137.8">1</text>
<text x="150.5" y="137.8">1</text>
<text x="164.9" y="137.8">1</text>
<text x="179.3" y="137.8">1</text>
<text x="20.9" y="143.2">2</text>
<text x="35.3" y="143.2">2</text>
<text x="49.7" y="143.2">2</text>
<text x="64.1" y="143.2">2</text>
<text x="78.5" y="143.2">2</text>
<text x="92.9" y="143.2">2</text>
<text x="107.3" y="143.2">2</text>
<text x="121.7" y="143.2">2</text>
<text x="136.1" y="143.2">2</text>
<text x="150.5" y="143.2">2</text>
<text x="164.9" y="143.2">2</text>
<text x="179.3" y="143.2">2</text>
<text x="200.1" y="138.9">+1.25V</text>
<text x="201.7" y="144.2">1</text>
<text x="201.7" y="149.6">2</text>
<text x="217.7" y="144.2">1</text>
<text x="217.7" y="149.6">2</text>
<text x="18.9" y="153">+1.25V</text>
<text x="177.4" y="150.1">+2.5V</text>
<text x="20.9" y="158.6">1</text>
<text x="35.3" y="158.6">1</text>
<text x="49.7" y="158.6">1</text>
<text x="20.9" y="164">2</text>
<text x="35.3" y="164">2</text>
<text x="49.7" y="164">2</text>
<text x="47.7" y="170.9">+2.5V</text>
<text x="220.9" y="196.5">Title</text>
<text x="220.9" y="201.3">Size</text>
<text x="220.9" y="202.9">Custom</text>
<text x="227.3" y="201.3">Document Number</text>
<text x="273.7" y="201.3">Rev</text>
<text x="275.3" y="202.9">0.6</text>
<text x="220.9" y="206.1">Date:</text>
<text x="229.2" y="206.1">Wednesday, January 05, 2005</text>
<text x="252.9" y="206.1">Sheet</text>
<text x="260.9" y="206.1">10</text>
<text x="265.8" y="206.1">of</text>
<text x="270.5" y="206.1">56</text>
</g>
<g font-size="1.4" fill="#000080">
<text x="32" y="20.5">470U_6.3V_M</text>
<text x="70.5" y="20.5">4.7U_0805_6.3V6K</text>
<text x="150.5" y="20.5">330U_6.3V_M</text>
<text x="201.7" y="20.5">4.7U_0805_10V4Z</text>
<text x="39.9" y="25.3">C612</text>
<text x="49.5" y="25.3">C294</text>
<text x="59.1" y="25.3">C296</text>
<text x="67.3" y="25.3">C274</text>
<text x="76.9" y="25.3">C275</text>
<text x="129.5" y="25.3">C367</text>
<text x="139.1" y="25.3">C325</text>
<text x="148.7" y="25.3">C411</text>
<text x="158.3" y="25.3">C318</text>
<text x="196.9" y="25.3">C324</text>
<text x="208.1" y="25.3">C323</text>
<text x="41.7" y="31.7">470U_D_4VM</text>
<text x="59.3" y="31.7">4.7U_0805_6.3V6K</text>
<text x="123.3" y="31.7">330U_D_2VM_R15</text>
<text x="142.5" y="31.7">470U_6.3V_M</text>
<text x="188.9" y="31.7">4.7U_0805_10V4Z</text>
<text x="30.5" y="58.9">0.1U_0402_16V4Z</text>
<text x="59.3" y="58.9">0.1U_0402_16V4Z</text>
<text x="88" y="58.9">0.1U_0402_16V4Z</text>
<text x="116.9" y="58.9">0.1U_0402_16V4Z</text>
<text x="145.7" y="58.9">0.1U_0402_16V4Z</text>
<text x="174.5" y="58.9">0.1U_0402_16V4Z</text>
<text x="23.9" y="63.7">C401</text>
<text x="38.3" y="63.7">C400</text>
<text x="52.7" y="63.7">C399</text>
<text x="67.1" y="63.7">C398</text>
<text x="81.5" y="63.7">C397</text>
<text x="95.9" y="63.7">C396</text>
<text x="110.3" y="63.7">C395</text>
<text x="124.7" y="63.7">C394</text>
<text x="139.1" y="63.7">C393</text>
<text x="153.5" y="63.7">C392</text>
<text x="167.9" y="63.7">C391</text>
<text x="182.3" y="63.7">C390</text>
<text x="203.3" y="62.1">C1187</text>
<text x="203.3" y="65.3">1000P_0402_50V7K</text>
<text x="219.3" y="62.1">C1188</text>
<text x="219.3" y="65.3">1000P_0402_50V7K</text>
<text x="235.3" y="62.1">C1189</text>
<text x="235.3" y="65.3">1000P_0402_50V7K</text>
<text x="251.3" y="62.1">C1190</text>
<text x="251.3" y="65.3">1000P_0402_50V7K</text>
<text x="16" y="70.1">0.1U_0402_16V4Z</text>
<text x="44.8" y="70.1">0.1U_0402_16V4Z</text>
<text x="73.7" y="70.1">0.1U_0402_16V4Z</text>
<text x="102.5" y="70.1">0.1U_0402_16V4Z</text>
<text x="131.3" y="70.1">0.1U_0402_16V4Z</text>
<text x="160.1" y="70.1">0.1U_0402_16V4Z</text>
<text x="23.9" y="82.9">C389</text>
<text x="30.5" y="78.1">0.1U_0402_16V4Z</text>
<text x="38.3" y="82.9">C388</text>
<text x="52.7" y="82.9">C387</text>
<text x="59.3" y="78.1">0.1U_0402_16V4Z</text>
<text x="67.1" y="82.9">C386</text>
<text x="81.5" y="82.9">C385</text>
<text x="88" y="78.1">0.1U_0402_16V4Z</text>
<text x="95.9" y="82.9">C384</text>
<text x="110.3" y="82.9">C383</text>
<text x="116.9" y="78.1">0.1U_0402_16V4Z</text>
<text x="124.7" y="82.9">C382</text>
<text x="139.1" y="82.9">C381</text>
<text x="145.7" y="78.1">0.1U_0402_16V4Z</text>
<text x="153.5" y="82.9">C380</text>
<text x="167.9" y="82.9">C379</text>
<text x="174.5" y="78.1">0.1U_0402_16V4Z</text>
<text x="182.3" y="82.9">C378</text>
<text x="203.3" y="81.3">C1191</text>
<text x="219.3" y="81.3">C1192</text>
<text x="235.3" y="81.3">C1193</text>
<text x="251.3" y="81.3">C1194</text>
<text x="16" y="89.3">0.1U_0402_16V4Z</text>
<text x="44.8" y="89.3">0.1U_0402_16V4Z</text>
<text x="73.7" y="89.3">0.1U_0402_16V4Z</text>
<text x="102.5" y="89.3">0.1U_0402_16V4Z</text>
<text x="131.3" y="89.3">0.1U_0402_16V4Z</text>
<text x="160.1" y="89.3">0.1U_0402_16V4Z</text>
<text x="203.3" y="84.5">1000P_0402_50V7K</text>
<text x="219.3" y="84.5">1000P_0402_50V7K</text>
<text x="235.3" y="84.5">1000P_0402_50V7K</text>
<text x="251.3" y="84.5">1000P_0402_50V7K</text>
<text x="30.5" y="97.3">0.1U_0402_16V4Z</text>
<text x="203.3" y="100.5">C1195</text>
<text x="219.3" y="100.5">C1196</text>
<text x="235.3" y="100.5">C1197</text>
<text x="251.3" y="100.5">C1198</text>
<text x="23.9" y="102.1">C377</text>
<text x="38.3" y="102.1">C376</text>
<text x="52.7" y="102.1">C375</text>
<text x="203.3" y="103.7">220P_0402_25V8K</text>
<text x="219.3" y="103.7">220P_0402_25V8K</text>
<text x="235.3" y="103.7">220P_0402_25V8K</text>
<text x="251.3" y="103.7">220P_0402_25V8K</text>
<text x="16" y="108.5">0.1U_0402_16V4Z</text>
<text x="44.8" y="108.5">0.1U_0402_16V4Z</text>
<text x="30.5" y="116.5">0.1U_0402_16V4Z</text>
<text x="59.3" y="116.5">0.1U_0402_16V4Z</text>
<text x="88" y="116.5">0.1U_0402_16V4Z</text>
<text x="116.9" y="116.5">0.1U_0402_16V4Z</text>
<text x="145.7" y="116.5">0.1U_0402_16V4Z</text>
<text x="174.5" y="116.5">0.1U_0402_16V4Z</text>
<text x="203.3" y="119.7">C1199</text>
<text x="219.3" y="119.7">C1200</text>
<text x="235.3" y="119.7">C1201</text>
<text x="251.3" y="119.7">C1202</text>
<text x="23.9" y="121.3">C363</text>
<text x="38.3" y="121.3">C362</text>
<text x="52.7" y="121.3">C361</text>
<text x="67.1" y="121.3">C360</text>
<text x="81.5" y="121.3">C359</text>
<text x="95.9" y="121.3">C358</text>
<text x="110.3" y="121.3">C357</text>
<text x="124.7" y="121.3">C356</text>
<text x="139.3" y="121.3">C355</text>
<text x="153.5" y="121.3">C354</text>
<text x="167.9" y="121.3">C353</text>
<text x="182.3" y="121.3">C352</text>
<text x="203.3" y="122.9">220P_0402_25V8K</text>
<text x="219.3" y="122.9">220P_0402_25V8K</text>
<text x="235.3" y="122.9">220P_0402_25V8K</text>
<text x="251.3" y="122.9">220P_0402_25V8K</text>
<text x="16" y="127.7">0.1U_0402_16V4Z</text>
<text x="44.8" y="127.7">0.1U_0402_16V4Z</text>
<text x="73.7" y="127.7">0.1U_0402_16V4Z</text>
<text x="102.5" y="127.7">0.1U_0402_16V4Z</text>
<text x="131.3" y="127.7">0.1U_0402_16V4Z</text>
<text x="160.1" y="127.7">0.1U_0402_16V4Z</text>
<text x="30.5" y="135.7">0.1U_0402_16V4Z</text>
<text x="59.3" y="135.7">0.1U_0402_16V4Z</text>
<text x="88" y="135.7">0.1U_0402_16V4Z</text>
<text x="116.9" y="135.7">0.1U_0402_16V4Z</text>
<text x="145.7" y="135.7">0.1U_0402_16V4Z</text>
<text x="174.5" y="135.7">0.1U_0402_16V4Z</text>
<text x="23.9" y="140.5">C351</text>
<text x="38.3" y="140.5">C350</text>
<text x="52.7" y="140.5">C349</text>
<text x="67.1" y="140.5">C348</text>
<text x="81.5" y="140.5">C347</text>
<text x="95.9" y="140.5">C346</text>
<text x="110.3" y="140.5">C345</text>
<text x="124.7" y="140.5">C344</text>
<text x="139.1" y="140.5">C343</text>
<text x="153.5" y="140.5">C342</text>
<text x="167.9" y="140.5">C341</text>
<text x="182.3" y="140.5">C340</text>
<text x="16" y="146.9">0.1U_0402_16V4Z</text>
<text x="44.8" y="146.9">0.1U_0402_16V4Z</text>
<text x="73.7" y="146.9">0.1U_0402_16V4Z</text>
<text x="102.5" y="146.9">0.1U_0402_16V4Z</text>
<text x="131.3" y="146.9">0.1U_0402_16V4Z</text>
<text x="160.1" y="146.9">0.1U_0402_16V4Z</text>
<text x="203.3" y="145.3">C1203</text>
<text x="203.3" y="148.5">220P_0402_25V8K</text>
<text x="219.3" y="145.3">C1204</text>
<text x="219.3" y="148.5">220P_0402_25V8K</text>
<text x="23.9" y="161.3">C339</text>
<text x="30.5" y="156.5">0.1U_0402_16V4Z</text>
<text x="38.3" y="161.3">C338</text>
<text x="52.7" y="161.3">C337</text>
<text x="16" y="167.7">0.1U_0402_16V4Z</text>
<text x="44.8" y="167.7">0.1U_0402_16V4Z</text>
</g>
<g font-size="1.4" fill="#00f">
<text x="37.3" y="25">+</text>
<text x="46.9" y="25">+</text>
<text x="56.5" y="25">+</text>
<text x="126.9" y="25">+</text>
<text x="136.5" y="25">+</text>
<text x="146.2" y="25">+</text>
<text x="155.7" y="25">+</text>
</g>
<g font-size="1.3">
<text x="134.2" y="200.5">THIS SHEET OF ENGINEERING DRAWING IS THE PROPRIETARY PROPERTY OF COMPAL ELECTRONICS, INC. AND CONTAINS CONFIDENTIAL</text>
<text x="134.5" y="202.1">AND TRADE SECRET INFORMATION. THIS SHEET MAY NOT BE TRANSFERED FROM THE CUSTODY OF THE COMPETENT DIVISION OF R&amp;D</text>
<text x="134.5" y="203.7">DEPARTMENT EXCEPT AS AUTHORIZED BY COMPAL ELECTRONICS, INC. NEITHER THIS SHEET NOR THE INFORMATION IT CONTAINS</text>
<text x="134.5" y="205.3">MAY BE USED BY OR DISCLOSED TO ANY THIRD PARTY WITHOUT PRIOR WRITTEN CONSENT OF COMPAL ELECTRONICS, INC.</text>
</g>
<g font-size="1.1">
<text x="29.3" y="1.2">A</text>
<text x="84.7" y="1.2">B</text>
<text x="140" y="1.2">C</text>
<text x="195.4" y="1.2">D</text>
<text x="250.8" y="1.2">E</text>
<text x=".4" y="28.2">1</text>
<text x="278.9" y="28.2">1</text>
<text x=".4" y="79.4">2</text>
<text x="278.9" y="79.4">2</text>
<text x=".4" y="130.6">3</text>
<text x="278.9" y="130.6">3</text>
<text x=".4" y="181.8">4</text>
<text x="278.9" y="181.8">4</text>
<text x="29.3" y="207.6">A</text>
<text x="84.7" y="207.6">B</text>
<text x="140" y="207.6">C</text>
<text x="195.4" y="207.6">D</text>
<text x="250.8" y="207.6">E</text>
</g>
</svg>
